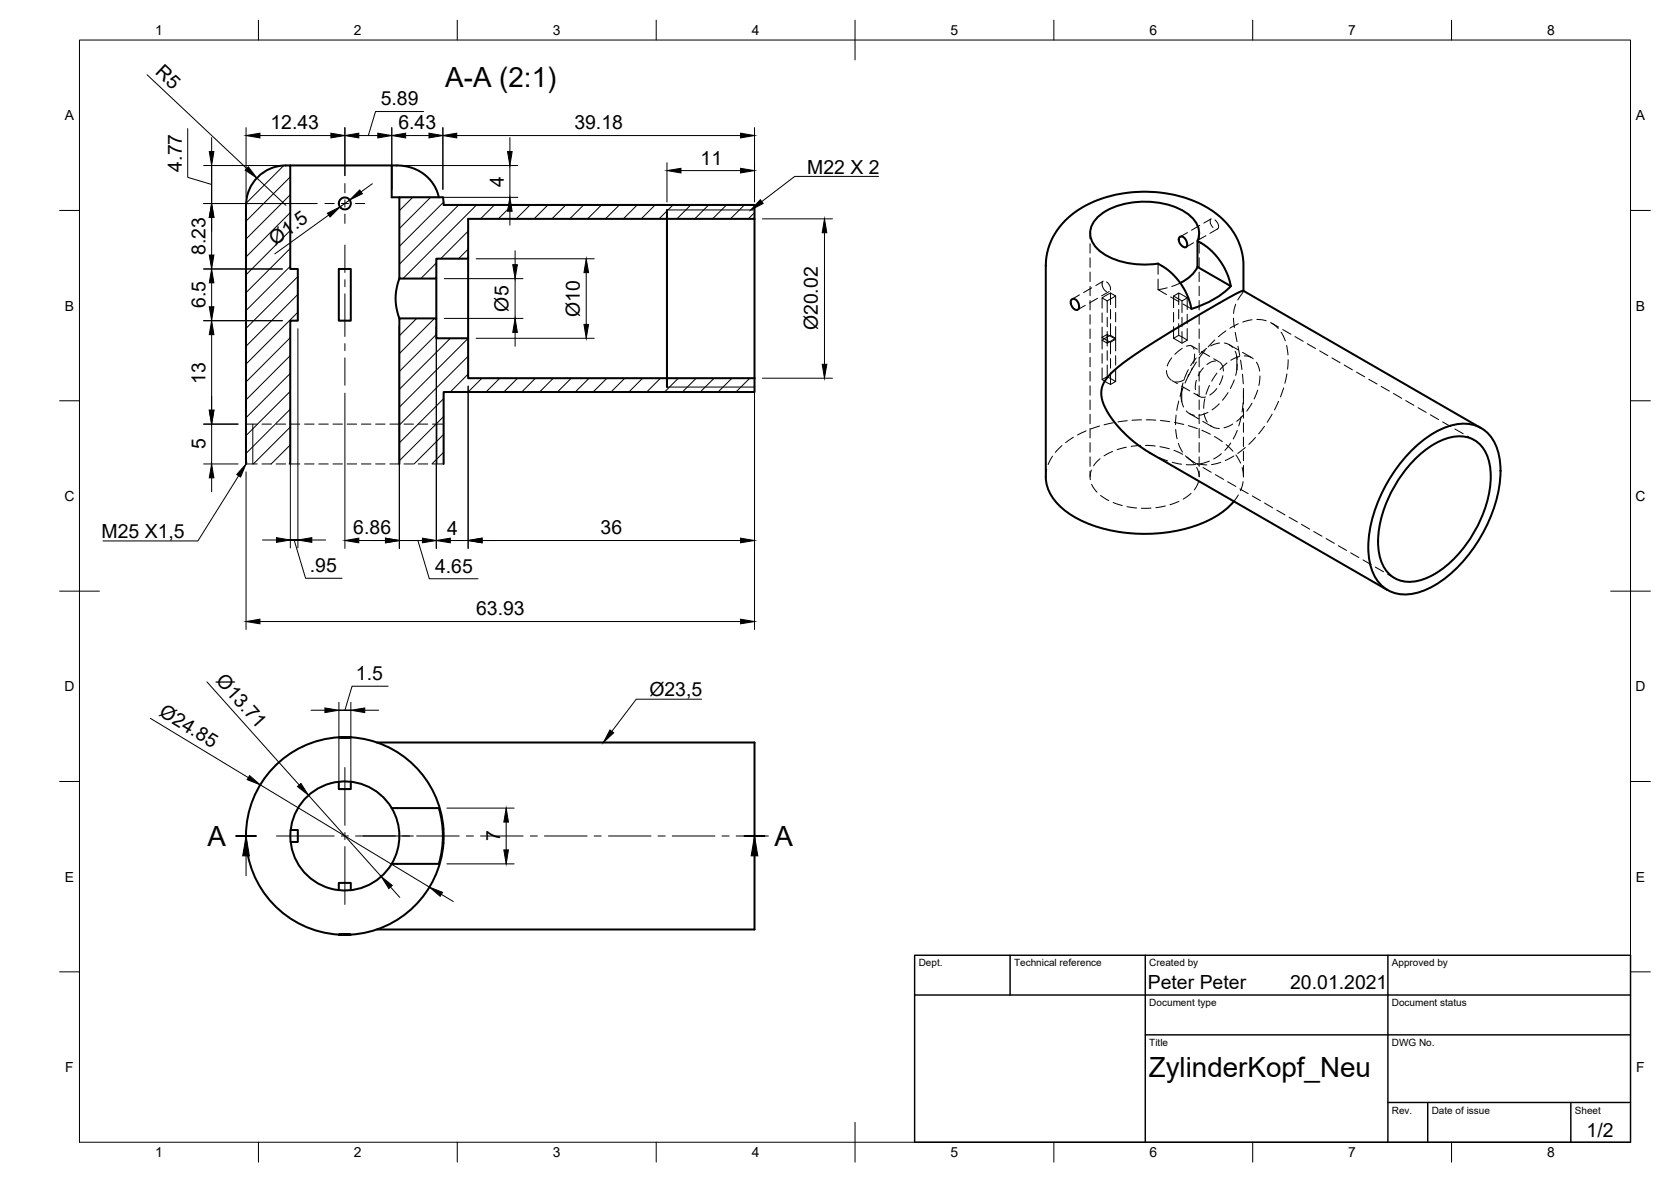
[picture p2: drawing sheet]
<svg xmlns="http://www.w3.org/2000/svg" width="420mm" height="297mm" viewBox="0 0 420 297" stroke-linecap="round" stroke-linejoin="round" font-family="sans-serif">
<g fill="none" stroke="#000" stroke-width=".51">
<path d="M73 41.6h27.2l2.3 .3 2.8 1 2.3 1.7 1.8 2.4 .9 2.6M98.5 41.6v8h1.9M100.4 49.6h11l.1 1.9h78.2v3.5h-72v10h-8v5h-9.3zM167.7 52.8v44.5M189.7 55v40M296.7 59.5h.6l.7 .6 .5 1.2-.3 .8-.6-.1-.8-.7-.4-1.1zM85.2 67.6h3v13h-3zM100.4 70l-.8 3-.1 1.9 .1 2.2 .8 2.9M109.7 70v10M117.7 65v20M269.3 75.4l.6-.3 .7 .3 .6 .8 .1 .7a.8 .8 0 0 1-.5 1 .8 .8 0 0 1-1-.5l-.5-1zM301.1 60.5a5.4 5.4 0 0 0-2.1-6.5 20.2 20.2 0 0 0-16.3-2.8 12.2 12.2 0 0 0-7.9 5 5.3 5.3 0 0 0 1.9 7 19.9 19.9 0 0 0 14.5 3.1l2.7 1.7 2.5 2.6 2 3.4 1.2 3.6a23.1 23.1 0 0 0 9.9-5.7"/>
<path d="M301.1 67.1a8.8 8.8 0 0 1-4.3 4M301.1 67.1v-6.6l2.7 1.8 2.7 2.9 1 1.5 1 2 1 3.2M301.1 67.1l8.4 4.8M312.7 73.1v-6.3a17.8 17.8 0 0 0-10.9-15.6l-3.1-1.2a31.9 31.9 0 0 0-28.8 3.6l-2.7 2.5-1.9 2.5a15.1 15.1 0 0 0-2.3 8.2v53a11.4 11.4 0 0 0 5.4 9 35.8 35.8 0 0 0 23.8 5.1 29.3 29.3 0 0 0 17.1-6.9l1-1M189.7 95h-72v-10h-8v-5h-9.3v36.6M189.7 95v3.5h-78.2v18.1M61.8 116.6l.1-65a10.1 10.1 0 0 1 11.1-10v26h1.9v13h-1.9v36M355.1 113a21.5 21.5 0 0 1 11.7-6.5 8.7 8.7 0 0 1 9.8 6.8 27.4 27.4 0 0 1-2.8 18.9 33.9 33.9 0 0 1-14.7 15.8 10.2 10.2 0 0 1-11.7-.8 13.9 13.9 0 0 1-3.3-11.4 38 38 0 0 1 11-22.8zM355.5 115.7a18.4 18.4 0 0 1 10.7-6 7.6 7.6 0 0 1 8.3 6.9 26.4 26.4 0 0 1-4.3 17.9 25.8 25.8 0 0 1-12.4 11.1 7.8 7.8 0 0 1-11-6.4 26.4 26.4 0 0 1 4.3-17.8 32.8 32.8 0 0 1 4.4-5.7zM372.4 107.6l-59.8-34.5-2 .8-4.7 2.7-16.8 10-6.9 4.8-3.4 3.1a6.6 6.6 0 0 0-.6 8.6l1.3 2 2.5 3 3.1 2.9 2.9 2.1 60.9 35.2M85.2 185.3h3l-1 .1zM85.2 196.5v1.8h3v-1.8"/>
<path d="M85.3 185.3a24.8 24.8 0 0 0-23.5 24.8 24.8 24.8 0 0 0 23.5 24.8M88.1 185.3a24.8 24.8 0 0 1 23.4 24.8 24.8 24.8 0 0 1-23.4 24.8M94.8 186.6h94.9v47h-94.9M59.4 210.1h5M73.1 208.6h1.8v3h-1.8M98.5 217.1h11.8M98.5 203.1h11.7a22.9 22.9 0 0 1 .1 14M187.2 210.1h5M85.2 234.9l2-.2 1 .2zM85.2 223.7v-1.8h3v1.8"/>
<circle cx="86.7" cy="51.1" r="1.5"/>
<circle cx="86.7" cy="210.1" r="13.7"/>
</g>
<g fill="none" stroke="#000" stroke-width=".25">
<path d="M20 10.1h390v276.9h-390zM37 18.8l25 23.5M65 5.1v5M115 5.1v5M165 5.1v5M215 5.1v10M265 5.1v5M315 5.1v5M365 5.1v5M47.2 32.3v12.3l6 1.8M53.2 34.6v3.5M61.9 32.1v17.5"/>
<path d="M65.4 34.1h17.8M86.7 32.1v12M90.2 34.1h4.8M98.5 32.1v15.5M102 34.1h5.9M106.5 28h-12.1l-1.8 6.1M111.4 32.1v15.5M114.9 34.1h71.3M128.2 34.6v3.5M189.7 32.1v18.7M15 52.9h5M51.2 51.1h28.5"/>
<path d="M51.2 41.6h19.8M53.2 51.1v-9.5v9.5M53.2 54.6v9.5M64.6 44.7l7.3 6.9M71.4 41.6l-9.5 9.5M73 44.4l-11.1 11.2M73 48.9l-11.1 11.2M73 53.4l-11.1 11.2M73 57.9l-11.1 11.2M81.7 51.1h2.3M82.7 54l-13.6 9.8M85.8 51.1h1.8"/>
<path d="M86.7 46.1v2.4M86.7 50.2v1.8M86.7 53.8v2.3M87.9 50.3l-2.4 1.7M89.4 51.1h2.3M93.6 46.2l-2.8 2M100.5 41.6h29.7M100.5 49.6h29.7M103.8 49.6l-3.4 3.3M108.3 49.6l-7.9 7.8M111.5 50.8l-11.1 11.1M115.3 51.5l-14.9 14.9"/>
<path d="M117.7 58.1l-6.9 6.9M119.8 51.5l-18.5 18.5M124.3 51.5l-3.5 3.5M128.2 41.6v8M128.2 53.1v3.5M128.8 51.5l-3.5 3.5M133.3 51.5l-3.5 3.5M137.8 51.5l-3.5 3.5M142.2 51.5l-3.4 3.5M146.7 51.5l-3.4 3.5M151.2 51.5l-3.5 3.5M155.7 51.5l-3.5 3.5"/>
<path d="M160.2 51.5l-3.5 3.5M164.7 51.5l-3.5 3.5M167.7 52.8h22M167.7 40.9v9.9M169.2 51.5l-3.5 3.5M171.2 42.9h15M173.7 51.5l-3.5 3.5M178.2 51.5l-3.5 3.5M182.6 51.5l-3.4 3.5M187.2 51.5l-3.5 3.5M189.7 53.5l-1.5 1.5M191.7 55h17.6"/>
<path d="M207.3 58.5v33.1M220.9 44.3h-21.1l-8.3 6.4M274.1 58.6v1.4M298.6 58.4l-1.9 1.1M301.5 58.6v1.4M301.7 56.6l-2.1 1.3M303.2 59.2l-2.1 1.2M304.4 55.1l-.1 1 .7 1.1M304.5 55l-1.8 1.1M305.5 55.3l.6 .6 .3 .8-.1 .6-.3 .3M306.1 57.5l-1.9 1.1M410 52.9h5"/>
<path d="M51.2 67.6h19.8M53.2 71.1v6M73 62.4l-11.1 11.1M73 66.9l-11.1 11.1M74.9 69.5l-13 13M74.9 74l-13 13M74.9 78.5l-13 13M86.7 61.6v6.9M86.7 70.3v1.8M86.7 73.8v10.8M109.7 66.1l-3.9 3.9M111.7 70h19.8"/>
<path d="M117.7 62.6l-2.4 2.4M119.7 65h29.7M129.5 63v3.5M129.5 70v10M147.4 68.5v13M271.4 74.1l-1.8 1.1M272.9 76.7l-1.9 1.1M274.1 61.2v2.4M274.1 64.8v2.4M274.1 68.4v2.4M274.1 72v2.3M274.1 75.5v2.4"/>
<path d="M274.1 79.1v2.4M274.5 72.3l-2 1.2M276 75l-2.1 1.1M277.1 74.9l2.1-1.3 1.3 .8-2.1 1.2zM277.1 74.9v2.5M277.1 78.6v2.4M277.2 70.9l-.1 .6 .2 .8 .4 .6 .5 .4M277.4 70.7l-1.9 1M278.2 70.8l.8 1 .2 1.1M278.4 75.6v2.9M278.4 79.7v2.4M278.9 73.3l-1.9 1"/>
<path d="M279.2 73.6v3M279.2 77.8v2.3M280.5 74.4v2.9M280.5 78.5v2.4M291.2 72.8l2.1 1.2M291.2 66.3v2.6M291.2 70.1v2.7M293.5 72.3l-2.3 .5M294.3 74.6l2.1 1.2M295.1 74.4l2.1 1.2v3M295.1 74.4l1.3-.8v3M295.1 74.4v2.9"/>
<path d="M295.1 78.5v2.4M296.4 73.6l2.1 1.3M296.4 77.8v2.3M296.8 71.1l-2.2 .9M297.2 79.7v2.4M297.5 76.4l2.1 1.2M298.5 74.9v2.9M298.5 79v2.4M298.5 74.9l-1.3 .7M300.1 61l-1.9 1.1M301.5 61.2v2.4M301.5 64.8v2.4"/>
<path d="M301.5 68.4v2.4M301.5 72v2.3M301.5 75.5v2.4M301.5 79.1v2.4M310.2 80l.2 2.3M310.7 76.5l-.5 2.3M312.5 73.4l-1.3 2M312.7 73.1v.1M51.2 80.6h19.8M53.2 84.1v19M73 84.8l-11.1 11.2M73 89.3l-11.1 11.2"/>
<path d="M73 93.8l-11.1 11.2M73 98.3l-11.1 11.2M73 82.6v55.1M74.9 82.6v55.1M86.7 86.3v1.8M86.7 89.9v6.9M86.7 98.8v39M100.4 82v55.8M104.8 80l-4.4 4.4M109.3 80l-8.9 8.9M109.7 84.1l-9.3 9.3M109.7 82v55.8"/>
<path d="M111.7 80h19.8M113.2 85l-12.8 12.8M117.7 85l-17.3 17.3M117.7 89.5l-17.3 17.3M117.7 94l-4.5 4.5M117.7 97v40.8M119.7 85h29.7M121.2 95l-3.5 3.5M125.7 95l-3.5 3.5M129.5 83.5v3.5M130.2 95l-3.5 3.5M134.6 95l-3.4 3.5"/>
<path d="M139.1 95l-3.4 3.5M143.6 95l-3.5 3.5M148.1 95l-3.5 3.5M152.6 95l-3.5 3.5M157.1 95l-3.5 3.5M161.6 95l-3.5 3.5M166.1 95l-3.5 3.5M167.7 97.3h22M170.6 95l-3.5 3.5M175 95l-3.4 3.5M179.6 95l-3.5 3.5M184 95l-3.4 3.5"/>
<path d="M188.5 95l-3.5 3.5M189.7 98.3l-.2 .2M189.7 97v61.2M191.7 95h17.6M274.1 82.7v2.4M274.1 86.2v2.4M274.1 89.8v2.4M274.1 93.4v2.4M274.1 97v2.3M277.1 95.4l1.3-.8 2.1 1.3-1.3 .7zM277.1 82.2v5.5M277.1 88.9v2.4"/>
<path d="M277.1 92.5v2.9M278.4 83.3v2.9l-1.3-.7 2.1-1.2 1.3 .7-2.1 1.2M278.4 84l-1.3 .8 2.1 1.2M278.4 88.1v2.4M278.4 91.7v2.9M279.2 81.3v3M279.2 90.1v2.4M279.2 93.7v2.9M280.5 85.2l-2.1-1.2v3M280.5 85.2l-1.3 .8v2.9M280.5 82.1v2.9M280.5 85.2v3"/>
<path d="M280.5 89.4v2.3M280.5 92.9v3M293.3 93.1l.2 1.3 1 1.1M294.6 89.9l-1.1 2.1M294.7 95.6l1.4 .8M295.1 85l1.3-.7 2.1 1.2-1.3 .7zM295.1 82.1v2.9M296.4 81.3v3M297.1 97l2 1.2M297.1 97.6a7.1 7.1 0 0 0 0 3.3M297.1 97.6v3.3M297.2 83.3v2.9"/>
<path d="M297.3 87.6l-1.9 1.4M297.5 96.2l-.4 1.4M297.5 97.4l-.8 2.2M297.8 95.4l-.9 .4-1.3 .2M298.3 87l1.3-.1 .6 .9M298.5 82.6v2.9M298.8 92.9l-1 2.2M299 94.1l-1 2.2M299.7 87l1.4 .8M299.8 92.4l-1.1 2.1M300.2 98.8l1.4 .8M300.4 88.9l-.3 2.4"/>
<path d="M300.8 90l-1.4 1.9M300.8 95.6l-.3 1.5 .1 .8M300.8 91l-1.2 2M301 99l.4 .5 .6 .3h1.1M301.5 82.7v2.4M301.5 86.2v2.4M301.5 89.8v2.4M301.5 93.4v2.4M301.5 97v2.3M302.1 88.4l2.1 1.2M302.6 92.4l-1.3 2.1M303 88.1l-1.5 1.9"/>
<path d="M303.4 87.6l-1.8 1.5M304.1 96.8l-.9 2.3M305.2 90.2l1.4 .8M305.5 85.4l-1.7 1.8M305.6 90.7l-1 .2-1.1 .7M306 97.6l-1.8 1.7M306 93.8l-1.3 2M306.7 86.2l-2.3 .7M306.7 91.1l.7 .7 .2 1.4M307.5 94.4l-.9 2.3M307.8 86.2l1 .3 1.1 .8M308.3 83.1l-2 1.5"/>
<path d="M308.5 91.2l-1.7 1.7M308.8 98.7l-1.4 1.9M309.1 86.6l2.3 1.4M310.3 95.5l-.9 2.1M310.6 88.3l.4 1.3M310.6 83.5l.4 2.3M311 92.9l-.3 1.4M311 89.6l.1 .7M311 89.6v3.3M311.1 91.5l-.1 1.4M311.3 87l.4 2.4M311.4 81.4l-2.2 1.1"/>
<path d="M311.7 89.6l-2.2 .9M311.9 90.5l.4 2.4M312.4 94.1l.2 2.3M312.4 88.5l2.3 1.4M312.7 97.6l-.1 2.4M312.7 98.6v2.9M312.9 89.4l.9 .1 1.3 .7M314.8 80.4l-2.3 .5M315.9 91l.8 2.3M316 80.3l2.4 .3M316.2 98l-.9 2.3M316.8 94.5l-.3 2.4"/>
<path d="M319.5 81.1l1.9 1.4M319.7 81.2l1.8 1M322.1 83.5l1.1 2.1M322.5 82.8l2.1 1.2M322.7 97.5l-.8 2.2M323.5 86.8l.3 2.4M323.6 94l-.5 2.3M323.9 90.4l-.2 2.4M325.6 84.6l2.1 1.2M328.7 86.4l2.1 1.2M331.8 88.2l2.1 1.2M334.9 89.9l2.1 1.3"/>
<path d="M338 91.7l2 1.2M341.1 93.5l2.1 1.2M344.2 95.3l2 1.2M347.3 97.1l2 1.2M350.4 98.9l2 1.2M15 100.7h5M51.2 106.6h8.7M51.2 116.6h8.7M53.2 106.6v10M60 119.6l-10.2 16.3h-23.9M61.8 106.6h2.9M61.8 116.6h2.9"/>
<path d="M61.9 118.6v39.6M63.6 106.6v10M65.9 106.6h2.3M65.9 116.6h2.3M69.4 106.6h2.4M69.4 116.6h2.4M73 106.6h2.4M73 116.6h2.4M73 102.8l-11.1 11.1M73 107.3l-9.3 9.3M73 111.8l-4.8 4.8M73 116.3l-.3 .3"/>
<path d="M76.6 106.6h2.4M76.6 116.6h2.4M80.2 106.6h2.3M80.2 116.6h2.3M83.7 106.6h2.4M83.7 116.6h2.4M87.3 106.6h2.4M87.3 116.6h2.4M90.9 106.6h2.4M90.9 116.6h2.4M94.4 106.6h2.4M94.4 116.6h2.4"/>
<path d="M98 106.6h2.4M98 116.6h2.4M101.6 106.6h2.4M101.6 116.6h2.4M105.2 106.6h2.3M105.2 116.6h2.3M108.7 106.6h2.8M108.7 116.6h2.8M109.8 106.6v10M111.6 100.2l-11.2 11.1M111.6 104.7l-11.2 11.1M111.6 109.1l-7.5 7.5"/>
<path d="M111.6 113.6l-3 3M263.2 117.9l-.2 1.9M264.6 114.6l-1.1 2.1M267 112l-1.6 1.7M269.9 109.9l-2 1.3M273.1 108.3l-2.2 1M274.1 100.5v2.4M274.1 104.1v2.4M274.1 107.7v2.4M274.1 111.2v2.4M274.1 114.8v2.4M274.1 118.4v1.4"/>
<path d="M274.4 118.1l-.3 1.1 .1 1.3M276.5 107.1l-2.3 .7M276.6 115.3l-1.6 1.8M279.7 113.4l-2.1 1.2M279.9 106.2l-2.3 .6M283.2 112.4l-2.3 .6M283.4 105.7l-2.3 .3M286.8 111.9l-2.4 .3M287 105.5l-2.4 .1M288 111.9l2.5 .2M288.2 105.5l2.4 .1M289.1 113.8l1.2 .6"/>
<path d="M291.4 115l2.2 .8M291.7 112.3l2.3 .5M291.8 105.7l2.3 .3M294.7 116.2l2.4 .5M295.2 113.2l2.2 1M295.3 106.2l2.3 .5M295.6 107.9l.4 2.4M295.7 104.3l-.1 2.4M296.3 111.4l1 2.2M296.4 100.8l-.5 2.3M297.1 100.9l.5 1.4M298.1 114.5l1.9 1.5"/>
<path d="M298.3 103.3l1.1 .8 .9 .3M298.4 114.8l1.8 1.6M298.8 107l2.3 .7M299.1 103.9l2.3 1.4M299.7 115.9l1.8 1M300.6 116.7l-2.3 .1M300.9 117.5l.4 1.1 .2 1.2M301.1 116.5l2.3 .3M301.5 100.5v2.4M301.5 104.1v2.4M301.5 107.7v2.4M301.5 111.2v2.4"/>
<path d="M301.5 114.8v2.4M301.5 118.4v1.4M302.2 108.1l2.1 1M302.4 105.9l2.3 1.3M302.5 117.5l2 1.2M302.7 103.8l.4 1.5 .5 .8M302.9 100.3l-.2 2.3M303.7 103.6l-2.2 .8M304.1 115.9l-2.3 .7M304.4 106.9l1 .6 1.2 .2M305.4 109.7l2 1.3M305.6 119.3l2.1 1.2"/>
<path d="M306.6 101.5l-1.8 1.5M307 116.2l-2.4 .5M307.1 114l-1.9 1.3M308.3 111.7l1.7 1.7M309.5 111.3l-1.5 1.9M310 106.6l-2.2 .9M310.2 114.6l-2.1 1.1M310.7 114.3l1.2 2.1M311.1 108.1l-1 2.2M312.1 104.7l-.6 2.3M312.3 117.5l.4 2.4M312.6 101.2l-.3 2.4"/>
<path d="M312.7 102.7v2.4M312.7 106.3v2.3M312.7 109.8v2.4M312.7 113.4v2.4M312.7 117v2.8M312.7 104.3l-1.7 1.6M313.1 112.5l-1.9 1.4M314.8 101.3l-1.3 2M315.7 109.9l-1.7 1.8M317.9 107.1l-1.4 1.9M319.9 104.1l-1.3 2M321.5 100.9l-1 2.1"/>
<path d="M353.5 100.7l2 1.2M356.6 102.5l2 1.1M359.6 104.2l2.1 1.2M362.7 106l2.1 1.2M365.8 107.8l2.1 1.2M368.9 109.6l1.8 1M410 100.7h5M53.2 120.1v3.5M66 135.7h3.5M74 135.7l2.8 9.6h9.2M74.9 135.7h-1.9h1.9M78.4 135.7h3.5"/>
<path d="M90.2 135.8h6.7M100.4 135.8h9.3h-9.3M102.7 135.8h3.5M105.1 135.8l2.8 9.6h12.3M109.7 135.8h8M121.2 135.8h65M274.5 121.7l1.3 2M276.7 124.5l2.1 1.3M279.9 126.3l2.3 .7M283.4 127.3l2.4 .4M289.4 127.7h-2.4M293 127.2l-2.4 .4"/>
<path d="M296.4 126l-2.2 .8M299.5 124l-2 1.4M301.4 121l-.6 1.3-.5 .8M308.7 121.1l2 1.1M311.4 124.4l-1.1 1.6M311.8 122.9l2 1.1M312.6 121l-.7 2.3M314.9 124.6l2 1.2M318 126.4l2 1.2M321.1 128.2l2 1.2M324.1 130l2.1 1.2M327.2 131.8l2.1 1.2"/>
<path d="M330.3 133.6l2.1 1.2M333.4 135.3l2.1 1.2M336.5 137.1l2.1 1.2M339.6 138.9l2.1 1.2M15 148.6h10M65.4 156.2h120.8M342.7 140.7l2.1 1.2M345.8 142.5l2.1 1.2M348.9 144.3l1.7 1M405 148.6h10M52 171.4l23.2 25.9M78.2 178.5h3.5"/>
<path d="M85.2 178.5h3h-3M85.2 176.5v19.8M88.2 176.5v19.8M91.7 178.5h3.5M97.6 172.5h-9.1l-1.8 6M176.4 175.7h-16.4l-6.2 8.1M15 196.4h5M37.8 180.5l24.6 14.9M65.4 197.2l42.6 25.7M77.6 199.9l18.3 20.4M86.7 192.9v14.5M410 196.4h5"/>
<path d="M61.9 215.1v5M69.5 210.1h14.5M85.8 210.1h1.8M86.7 209.2v1.8M86.7 212.8v14.5M89.4 210.1h14.5M104.8 210.1h10.7M112.4 203.1h16.9M112.4 217.1h16.9M117.2 210.1h1.8M120.8 210.1h10.7M127.3 206.6v7"/>
<path d="M133.3 210.1h1.8M136.9 210.1h10.7M149.4 210.1h1.8M153 210.1h10.7M165.5 210.1h1.8M169 210.1h10.7M181.5 210.1h1.8M185.1 210.1h8.1M189.7 215.1v5M98.2 222.9l2.3 2.6M111 224.8l3 1.8M15 244.2h5"/>
<path d="M410 244.2h5M65 287v5M115 287v5M165 287v5M215 282.1v9.9M265 287v5M315 287v5M365 287v5"/>
</g>
<path d="M230 240.1h180v46.9h-180zM230 250h180M254 240.1v9.9M288 240.1v46.9M349 240.1v46.9M288 260.1h122M349 277.1h61M359 277.1v9.9M395 277.1v9.9" fill="none" stroke="#000" stroke-width=".36"/>
<g fill="#000" stroke="#000" stroke-width=".25">
<path d="M52.6 38.1h1.2l-.6 3.5zM61.9 34.1l3.5-.6v1.2zM83.2 33.5l3.5 .6-3.5 .6zM86.7 34.1l3.5-.6v1.2zM95 33.5l3.5 .6-3.5 .6zM98.5 34.1l3.5-.6v1.2zM107.9 33.5l3.5 .6-3.5 .6zM111.4 34.1l3.5-.6v1.2zM127.6 38.1h1.2l-.6 3.5zM186.2 33.5l3.5 .6-3.5 .6zM53.2 51.1l.6 3.5h-1.2zM62.4 41.9l2.2 2.8-3-1.9z"/>
<path d="M82.3 53.6l3.2-1.6-2.5 2.5zM90.4 47.7l.7 1-3.2 1.6zM128.2 49.6l.6 3.5h-1.2zM167.7 42.9l3.5-.6v1.2zM186.2 42.3l3.5 .6-3.5 .6zM191.2 50.2l.7 .9-3.1 1.7zM207.3 55l.6 3.5h-1.2zM52.6 64.1h1.2l-.6 3.5zM53.2 67.6l.6 3.5h-1.2zM52.6 77.1h1.2l-.6 3.5zM128.9 66.5h1.2l-.6 3.5zM147.4 65l.6 3.5h-1.2z"/>
<path d="M53.2 80.6l.6 3.5h-1.2zM129.5 80l.6 3.5h-1.2zM146.8 81.5h1.2l-.6 3.5zM206.7 91.6h1.2l-.6 3.4zM52.6 103.1h1.2l-.6 3.5zM61.9 116.6l-1.4 3.3-1-.7zM53.2 116.6l.6 3.5h-1.2zM69.5 135.1l3.5 .6-3.5 .6zM74.9 135.7l3.5-.6v1.2zM86.7 135.8l3.5-.6v1.2zM96.9 135.2l3.5 .6-3.5 .6zM106.2 135.2l3.5 .6-3.5 .6z"/>
<path d="M109.7 135.8l3.5-.6v1.2zM117.7 135.8l3.5-.6v1.2zM186.2 135.2l3.5 .6-3.5 .6zM61.9 156.2l3.5-.6v1.2zM186.2 155.6l3.5 .6-3.5 .6zM81.7 177.9l3.5 .6-3.5 .6zM88.2 178.5l3.5-.6v1.2zM62.8 194.9l2.6 2.3-3.3-1.3zM74.8 197.7l.9-.8 1.9 3zM153.4 183.4l.9 .8-2.6 2.4zM61.9 210.1l.8 5h-1.7zM127.3 203.1l.5 3.5h-1.1z"/>
<path d="M126.7 213.6h1.1l-.5 3.5zM189.7 210.1l.8 5h-1.6zM95.9 220.3l2.7 2.2-.8 .8zM108 222.9l3.3 1.3-.6 1z"/>
</g>
<g font-size="7">
<text x="111.9" y="21.9">A-A (2:1)</text>
<text x="52.2" y="212.6">A</text>
<text x="194.7" y="212.6">A</text>
<text x="288.8" y="270.6">ZylinderKopf_Neu</text>
</g>
<g font-size="4.9">
<text x="38.9" y="18.4" transform="rotate(43 38.9 18.4)">R5</text>
<text x="95.7" y="26.5">5.89</text>
<text x="68" y="32.5">12.43</text>
<text x="100.2" y="32.5">6.43</text>
<text x="144.4" y="32.5">39.18</text>
<text x="176.2" y="41.4">11</text>
<text x="45.7" y="43.1" transform="rotate(-90 45.7 43.1)">4.77</text>
<text x="126.7" y="46.9" transform="rotate(-90 126.7 46.9)">4</text>
<text x="203" y="43.6">M22 X 2</text>
<text x="51.6" y="64.1" transform="rotate(-90 51.6 64.1)">8.23</text>
<text x="69.2" y="61.7" transform="rotate(-36 69.2 61.7)">Ø1.5</text>
<text x="51.6" y="77.5" transform="rotate(-90 51.6 77.5)">6.5</text>
<text x="127.9" y="78.3" transform="rotate(-90 127.9 78.3)">Ø5</text>
<text x="145.8" y="79.6" transform="rotate(-90 145.8 79.6)">Ø10</text>
<text x="205.7" y="83" transform="rotate(-90 205.7 83)">Ø20.02</text>
<text x="51.6" y="96.5" transform="rotate(-90 51.6 96.5)">13</text>
<text x="51.6" y="113" transform="rotate(-90 51.6 113)">5</text>
<text x="25.5" y="135.2">M25 X1,5</text>
<text x="88.8" y="134.3">6.86</text>
<text x="112.4" y="134.3">4</text>
<text x="151" y="134.3">36</text>
<text x="77.9" y="143.7">.95</text>
<text x="109.4" y="143.9">4.65</text>
<text x="119.7" y="154.6">63.93</text>
<text x="54.1" y="171.2" transform="rotate(48 54.1 171.2)">Ø13.71</text>
<text x="89.5" y="170.9">1.5</text>
<text x="39.8" y="179.8" transform="rotate(31 39.8 179.8)">Ø24.85</text>
<text x="163.3" y="175">Ø23,5</text>
<text x="125.8" y="211.4" transform="rotate(-90 125.8 211.4)">7</text>
<text x="288.6" y="248.5">Peter Peter</text>
<text x="324.4" y="248.6">20.01.2021</text>
<text x="398.9" y="285.8">1/2</text>
</g>
<g font-size="3.5">
<text x="39" y="8.8">1</text>
<text x="89" y="8.8">2</text>
<text x="139" y="8.8">3</text>
<text x="189" y="8.8">4</text>
<text x="239" y="8.8">5</text>
<text x="289" y="8.8">6</text>
<text x="339" y="8.8">7</text>
<text x="389" y="8.8">8</text>
<text x="16.3" y="30.2">A</text>
<text x="411.3" y="30.2">A</text>
<text x="16.3" y="78">B</text>
<text x="411.3" y="78">B</text>
<text x="16.2" y="125.9">C</text>
<text x="411.2" y="125.9">C</text>
<text x="16.2" y="173.7">D</text>
<text x="411.2" y="173.7">D</text>
<text x="16.3" y="221.6">E</text>
<text x="411.3" y="221.6">E</text>
<text x="16.4" y="269.4">F</text>
<text x="411.4" y="269.4">F</text>
<text x="39" y="290.8">1</text>
<text x="89" y="290.8">2</text>
<text x="139" y="290.8">3</text>
<text x="189" y="290.8">4</text>
<text x="239" y="290.8">5</text>
<text x="289" y="290.8">6</text>
<text x="339" y="290.8">7</text>
<text x="389" y="290.8">8</text>
</g>
<g font-size="2.5">
<text x="231" y="242.9">Dept.</text>
<text x="255" y="242.9">Technical reference</text>
<text x="289" y="242.9">Created by</text>
<text x="350" y="242.9">Approved by</text>
<text x="289" y="252.8">Document type</text>
<text x="350" y="252.8">Document status</text>
<text x="289" y="262.9">Title</text>
<text x="350" y="262.9">DWG No.</text>
<text x="350" y="279.9">Rev.</text>
<text x="360" y="279.9">Date of issue</text>
<text x="396" y="279.9">Sheet</text>
</g>
</svg>
